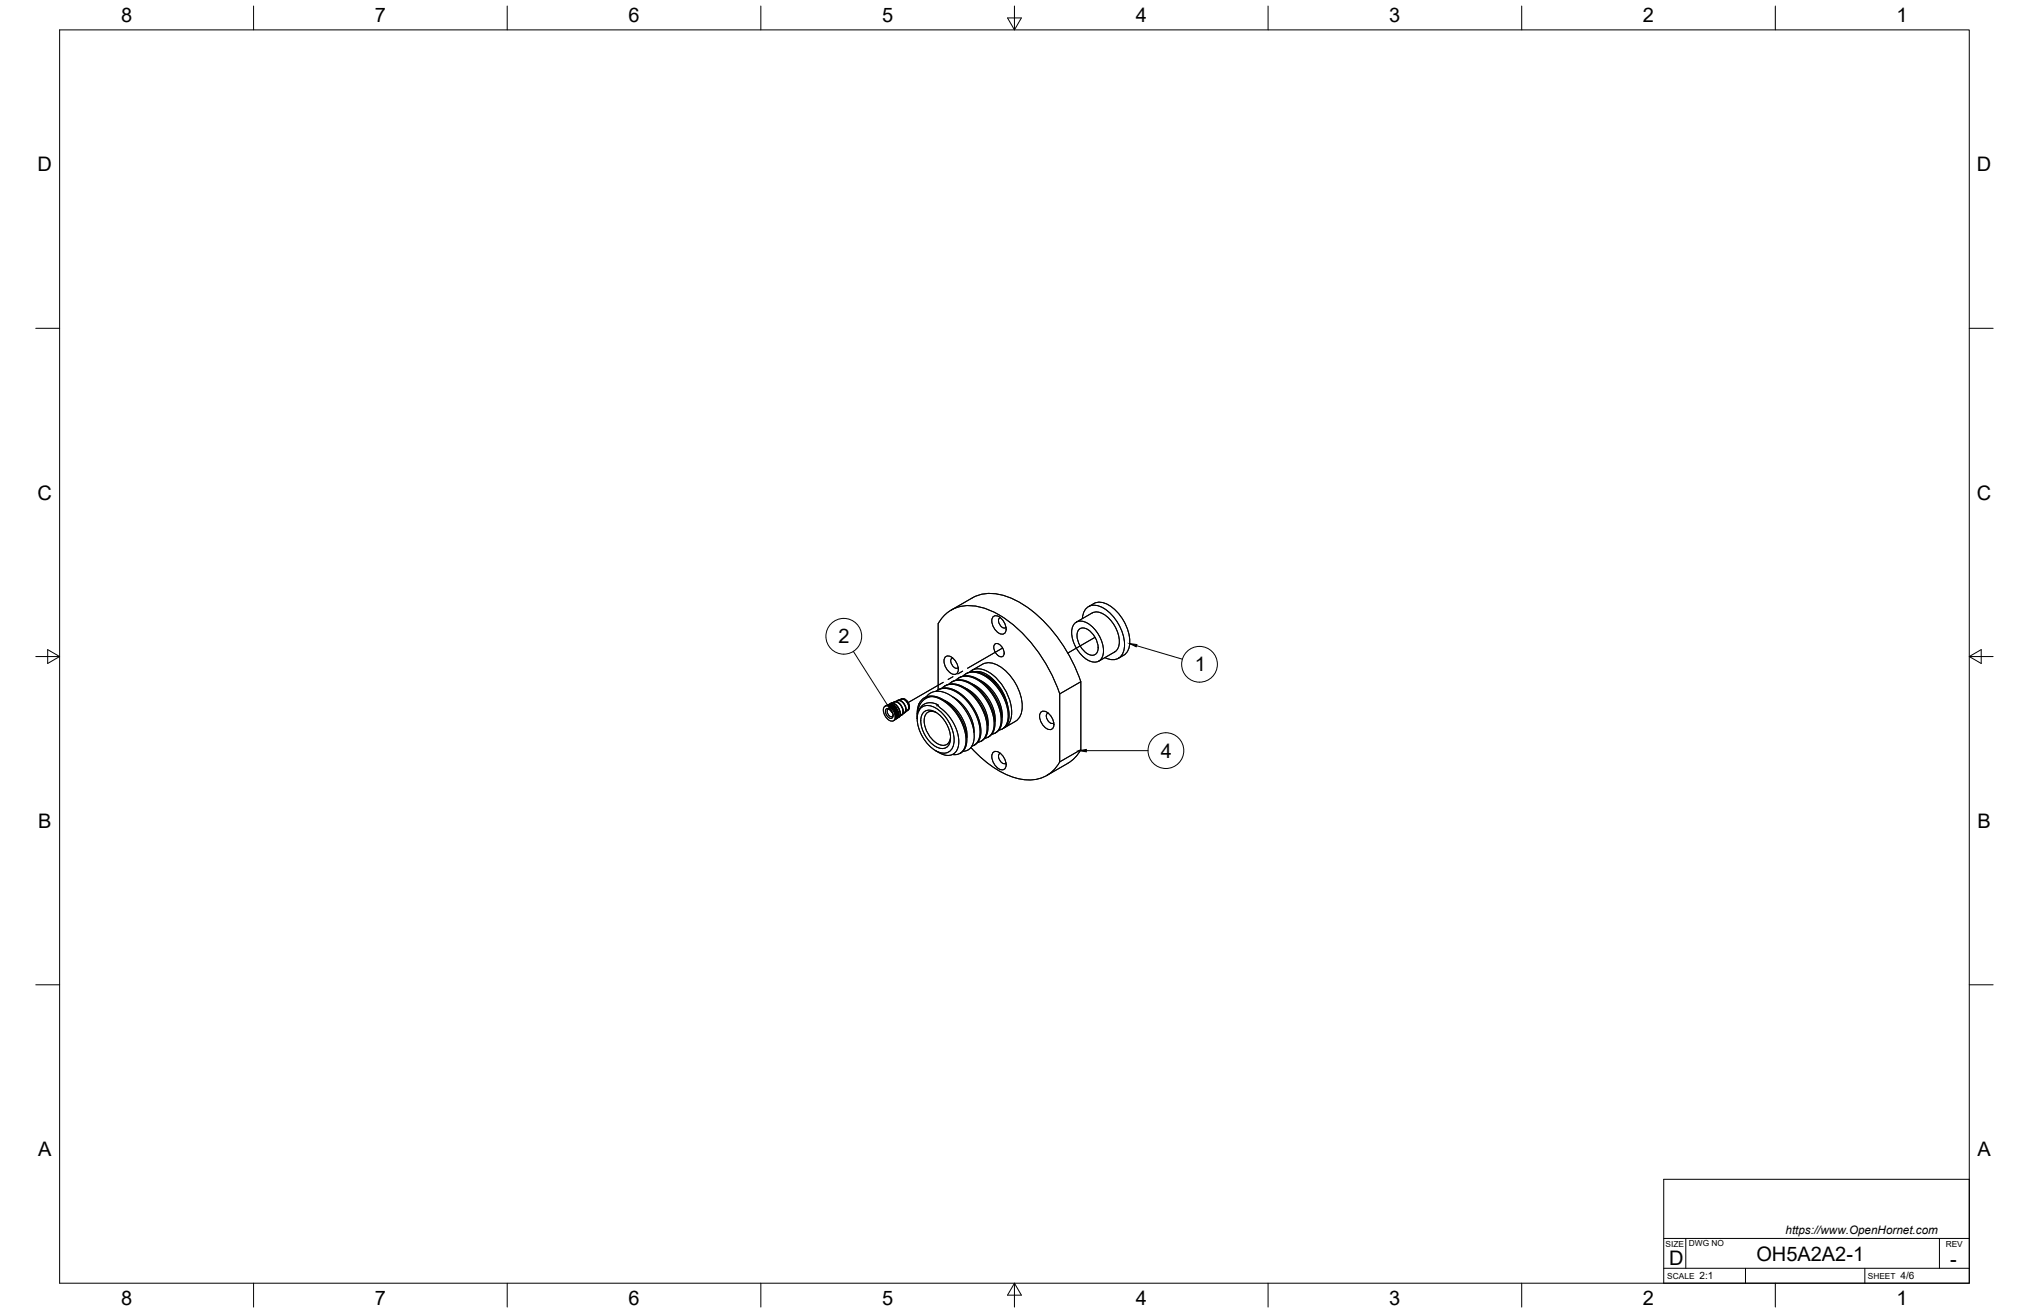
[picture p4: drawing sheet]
<svg xmlns="http://www.w3.org/2000/svg" width="864mm" height="559mm" viewBox="0 0 864 559" stroke-linecap="round" stroke-linejoin="round" font-family="sans-serif">
<!-- layer: Visible -->
<g fill="none" stroke="#000" stroke-width=".43">
<path d="M404.9 259.7l8.9-5.2a18.6 18.6 0 0 1 17.1 .3 58.9 58.9 0 0 1 26.9 29.7l2.2 5.6M463.3 258.2a7.2 7.2 0 0 1 10.2 .4 18.5 18.5 0 0 1 7 17.3 5.1 5.1 0 0 1-2.2 3M402.3 279.7a2.94 2.94 0 0 1 4.2 1.5 4.4 4.4 0 0 1 .5 5.6 4.1 4.1 0 0 1-4.7-3.2l-.5-2.3zM422.6 262.5a2.94 2.94 0 0 1 4.3 1.5 4.4 4.4 0 0 1 .4 5.7 4.1 4.1 0 0 1-4.6-3.2l-.6-2.3zM423.3 274.3a2.52 2.52 0 0 1 3.6 1.8l.4 1.3a1.54 1.54 0 0 1-.6 2 1.54 1.54 0 0 1-2-.5 4.1 4.1 0 0 1-1.4-4.6zM425.8 262.9a2.33 2.33 0 0 0 .3 3.6l1.1 .8 1-.3M457.2 265.5a4.7 4.7 0 0 1 6.6 .3 14.2 14.2 0 0 1 5.6 13.3 3.9 3.9 0 0 1-6.5 1.8 14.1 14.1 0 0 1-6.5-13.8zM458.1 264.8l6.8-3.9a6.3 6.3 0 0 1 7.1 2.3 13.4 13.4 0 0 1 4 12.3l-1.6 2-6.7 3.9M459.5 267.7a4.3 4.3 0 0 1 5.5 1.9 7.9 7.9 0 0 1 1.8 8.3 3.5 3.5 0 0 1-5.3-.7 8.4 8.4 0 0 1-2.5-9zM460.7 263.3a5.2 5.2 0 0 1 2.4-5 5.2 5.2 0 0 1 5.6 0 18.9 18.9 0 0 1 9.7 18.4 5.1 5.1 0 0 1-8.1 3.2M478.2 278.9l-2.2 1.3M378.3 299.8h.3"/>
<path d="M378.5 299.9h-.5l.4 .2M378.5 299.9l.3 .2h-.4zM378.6 299.8l.3 .1h-.7M378.6 299.8a2.12 2.12 0 0 1 3.4 .8 3.4 3.4 0 0 1 .3 4.8l-.4 .1M378.7 299.7h.2M378.9 299.7a3.2 3.2 0 0 1 4 3v1.7l-.8 .9M378.9 299.9l.3 .3-.6 .2zM378.9 299.7l.1 .1M379 299.8l-.2 .2M379.1 299.7l.2 .3-.5 .1zM379.1 299.7l.3 .1M379.1 299.7h.1"/>
<path d="M379.3 299.2a3.6 3.6 0 0 1 5 4l-1.5 2M379.3 300l-.3 .5 .2-.1v.3M379.4 299.8h.2M379.4 299.8l-.1 .2M379.5 299.8l.2 .3-.5 .1zM379.5 299.7l-.2 .3 .5-.1M379.8 299.9l.2 .1M379.8 299.9l-.1 .2M379.9 299.9l-.2 .2h.5M380.2 298.9a2.79 2.79 0 0 1 3.9 2.2 2.22 2.22 0 0 1-.7 3.4M380.8 298.6a3.3 3.3 0 0 1 3.5 .4 3.3 3.3 0 0 1 1.2 3.3l-1.5 1.9M381.7 298.3a2.37 2.37 0 0 1 3.4 1.6 2.37 2.37 0 0 1-.4 3.6"/>
<path d="M383.2 297.7a2.36 2.36 0 0 1 3.4 1.9l.2 2.1-.8 .8M383.8 297.6l-1.6 .4M383.8 297.6a3.3 3.3 0 0 1 2.6 4.5l-1.1 1.1M383.9 297.4a3.3 3.3 0 0 1 2.8 4.7M393.3 297.1l1.5-.7 1.8-.2 3.7 1 4.3 3 3.5 4.1 2.5 5.2 .6 2.4 .3 2.8-.1 2-.6 1.7-.9 1.3-1.3 .9M394.3 296.6l1.2-1.3 1.8-.9 2-.2 2.5 .4 2.5 1.2 2.1 1.5 2.5 2.3 1.8 2.3 1.5 2.5 1.4 3.4 .9 3.1 .2 2.9-.4 2.2-1 2.1-1.5 1.2-2 .4M396.6 296.5l1.7 .3 2.3 .9 4 3 3.4 4.3 2.1 4.3 .8 3 .3 2.3-.6 3.6-.8 1.4-1 .9-1.6 .6h-1.8M396.6 296.5l-2.7 .8-2 1.9-1.2 2.8-.2 3.3M396.6 296.5a6 6 0 0 0-6.2 6v2.5M398.4 294.2l1.6-.9 1.8-.3 1.8 .1 2.2 .8 2.7 1.6 1.9 1.6 3.4 4.2 2.6 5.5 .8 5-.3 2.1-.7 1.7-1.3 1.4-1.3 .6M398.8 300v.5M399.1 293.7l1.5-.7 1.6-.2 1.9 .1 2 .7 4.3 2.9 3.5 4.1 2.4 4.8 .9 2.7 .3 2.6-.1 2.4-.6 1.9-.8 1.1-1.4 1.1"/>
<path d="M399.3 293.6v-28.2a15.2 15.2 0 0 1 18.7-6.8 49.3 49.3 0 0 1 25 20.6 68.9 68.9 0 0 1 8.1 16.1M400.9 292.9a7.6 7.6 0 0 1 10 .4l3.8 3.4 2.1 2.8 1.4 2.7 1.8 5.4 .1 2.5-.3 2.4a4.5 4.5 0 0 1-3.7 3.4M401.9 298l3.9 2.8 3.4 4.1 2 4.8 .3 4.3M402.1 292l1.1-.6 2-.4 1.9 .2 2.2 .8 3.8 2.5 3.9 4.6 2.6 5.2 .9 5-.6 3.7-.9 1.4-1.4 1M403.9 291.2a7.4 7.4 0 0 1 9.7 .2l2.2 1.7 2.4 2.5 3 4.8 1.3 3.5 .6 2.6v2.7l-.6 2.3a4.4 4.4 0 0 1-3.4 2.7M405.1 290.3l1.5-.8 2.3-.2 3.7 1.1 4.2 3.1 3.4 4.2 2.6 5.5 .7 4.1-.1 2.1-.6 2.1-.9 1.3-1.3 .9M405.5 280a2.33 2.33 0 0 0 .2 3.7l1.2 .7 1-.3M405.6 296.7l3.6 2.7 3 3.9 1.9 4.3 .5 4.1M406.9 289.5a7.4 7.4 0 0 1 9.7 .2l2.2 1.7 2.4 2.5 3 4.8 1.8 5.4 .1 2.5-.4 2.7a4.5 4.5 0 0 1-3.6 3.2M408.1 288.5l1.1-.5 1.9-.4 1.9 .2 2.1 .6 4.2 2.9 3.5 4.1 2.6 5.1 1.1 4.8-.1 2.3-.5 1.8-.9 1.5-1.4 1.1M409.9 287.7a7.7 7.7 0 0 1 10 .4l2.2 1.8 2.3 2.5 3 4.9 1.6 5.4 .1 2.5-.4 2.1a4.5 4.5 0 0 1-3.6 3.4M410.9 292.9l3.9 2.7 3 3.6 1.4 2.6 1 3 .3 4"/>
<path d="M411.1 286.8l1.3-.6 1.7-.4 2 .2 2.2 .8 4.3 3 3.4 4.2 2.3 4.5 1.2 5.3-.1 2.1-.6 2.1-1 1.4-1.2 .8M412.7 286.1a6.7 6.7 0 0 1 8.7 .3 21 21 0 0 1 8.9 19.2l-1.1 2.6-1.9 1.6M413.7 285.3l4.5-2.6a8.2 8.2 0 0 1 9.1 2.2 20.9 20.9 0 0 1 7.6 18 6.1 6.1 0 0 1-2.7 4.1l-4.5 2.6M413.9 291.1l3.9 2.7 3.3 4.2 2 4.8 .4 4.3M414.9 285.9h2.1l2.5 .8 2 1.4 2.4 2.4M416.9 289.4l3.7 2.5 3.3 4.1 2.2 5 .4 4.4M419.9 287.7l2 1.1 2 1.7M423.9 290.5a19.6 19.6 0 0 1 4.8 9.1M451 295.3l9-5.2v29l-9 5.2M451 295.3v29M376.5 300.7a3.2 3.2 0 0 1 4.1 2.5 2.27 2.27 0 0 1-1 3.7 4.6 4.6 0 0 1-3.1-6.2zM376.7 300.6a2.82 2.82 0 0 1 4 1.8l.6 1.5 .1 1.3-.7 1.3"/>
<path d="M377.1 301.9a1.97 1.97 0 0 1 2.8 1.6l.2 .6a1.17 1.17 0 0 1-.4 1.6 1.17 1.17 0 0 1-1.6-.5l-1.2-2zM377.6 300.1l.5 .1M377.6 300.2h.1M377.8 300l.6 .1M378.3 300.1l.3 .3M378.6 300.3v.1M378.7 300.4l.1-.2 .1 .3M378.7 301.9l-.4-.1a1.57 1.57 0 0 0 .1 2.8l1.1 .5 .6-.7M378.8 300.1l-.2 .2M378.8 300v.1M379.3 300.1l.3 .3-.6 .1zM379.4 300.9l.2-.2 .2 .3"/>
<path d="M379.6 300.4l-.2 .4M379.7 300.1l-.1 .3M379.8 300.3l.1 .4h-.5zM379.8 301l.4-.3 .1 .3zM379.8 301v.2M379.8 301.3l.2-.2v.4M379.9 300l.2 .3-.5 .1zM379.9 300.7l.4-.4 .2 .4zM380 300.7h-.2M380 300.7l-.2 .3M380 301.4h.2M380.1 300.3l-.1 .4"/>
<path d="M380.2 301.4l.4-.3 .1 .3zM380.2 300.1l.2 .2M380.2 300.1l-.1 .2M380.2 301.4l-.1 .2M380.2 301.7l.2-.2-.1 .4M380.2 301.4h.5M380.3 300.1l-.2 .2 .5 .1M380.3 301.8h.2M380.3 301l.4-.3 .2 .3zM380.3 301l-.1 .4M380.4 301h-.6M380.5 300.7h.4"/>
<path d="M380.5 300.6l-.2 .4M380.5 300.6l-.5 .1M380.5 302.2l.3-.2-.1 .4M380.5 301.8l.5-.3v.4zM380.5 301.8l.5 .1M380.5 301.8v.2M380.6 300.4l.2 .2M380.6 300.4l-.1 .3M380.6 302.3h.2M380.7 306.5l-.4 .3M380.7 301.4l.4-.3 .1 .4zM380.7 300.4l-.2 .3"/>
<path d="M380.7 301.4h.5M380.7 301.4l-.1 .4M380.8 302.7l.3-.2-.2 .4M380.8 300.6l.2 .2M380.8 300.6h-.3M380.8 302.3l.5-.3-.2 .5zM380.8 302.3l-.1 .2M380.8 302.3l.5 .1M380.9 301l.4 .1M380.9 301h.3M380.9 301h-.6M380.9 301l-.2 .4"/>
<path d="M380.9 302.8l.1 .2M381 300.8l.2 .2M381 300.8l-.1 .2M381 301.9l.5-.3v.3zM381 301.8l-.2 .5M381 301.9h.8M381 303.2l.3-.2-.2 .5 .2-.2M381.1 302.8l.5-.2-.3 .4zM381.1 303.3h.2M381.1 300.8l-.2 .2M381.2 301l.1 .2M381.2 301.4l-.2 .4"/>
<path d="M381.2 301.5h.4M381.2 301.4h.3M381.2 303.7l.3-.1-.2 .4M381.3 303.3l.5-.2-.3 .5zM381.3 303.8h.1M381.3 303.3l.4 .1M381.3 302.4l.5-.3-.2 .5zM381.3 306l-.2 .2M381.3 301.2l.2 .3M381.3 301.2l-.1 .3M381.3 302.4h.5M381.3 305.5h.2"/>
<path d="M381.4 304.2l.2-.1-.1 .2M381.4 304.3h.1M381.4 304.7h.3l-.3 .2M381.4 305.2l.5-.1-.4 .4zM381.4 305.2l.2-.1zM381.4 303.8l.5-.1-.1 .2M381.4 303.8l.2 .3 .2-.2M381.4 304.8h.1M381.4 303.8l.4 .1M381.4 303.8l-.1 .2M381.4 305.2h.1M381.5 301.3l-.3 .2"/>
<path d="M381.5 305.8v.1M381.5 304.8l.5-.1-.4 .4zM381.5 304.3l.5-.1-.3 .5zM381.5 304.3l-.1 .2M381.5 304.3l.7 .1M381.5 304.8h.3M381.5 301.9l-.4 .9h.4M381.5 301.5l.1 .1M381.5 305.5l-.2 .4v-.2M381.5 301.9l.4 .1M381.5 302.9l.5-.2-.2 .4zM381.5 305.5l.1 .3 .1-.3"/>
<path d="M381.5 305.5h.3M381.5 302.8l-.2 .5M381.5 302.8l.5 .1M381.6 301.6l.2 .3M381.6 305.8h.2M381.6 301.6l-.1 .3M381.7 303.4l.5-.2-.1 .2M381.7 303.4l.2 .3 .2-.3M381.7 303.4h.4M381.7 303.4l-.3 .4M381.7 305.2l.4 .1M381.7 305.2h-.3"/>
<path d="M381.8 305.5v.3l.1-.3M381.8 302.4l.3 .2M381.8 302.4l-.3 .4M381.8 302.4h.2M381.8 301.9l.1 .3M381.8 301.8l-.3 .1M381.8 305.5h.2M381.8 304.8l.5-.1-.4 .4zM381.8 303.9l.5-.2-.3 .5zM381.8 303.9l-.1 .1M381.8 304.8h.3M381.8 303.9h.4"/>
<path d="M381.8 304.4l.6-.1-.4 .4zM381.9 302.2l.1 .3M381.9 305.5h.1M381.9 302.2l-.1 .2M382 302.9l.3 .2M382 302.9l-.3 .5M382 302.9l.2 .1M382 302.5l.1 .2M382 302.3l-.2 .1M382.1 302.7l.1 .3M382.1 304.8l.1 .4 .1-.4M382.1 303.4l.2 .3v-.2"/>
<path d="M382.1 302.7l-.1 .2M382.1 303.4l-.3 .5M382.1 303.4l.2 .1M382.2 304.4l.1 .3 .1-.3M382.2 304.4h.2M382.2 305.2h-.5l.1 .3 .3-.2M382.2 303l.1 .2M382.2 305.1h.1M382.2 302.8l-.2 .1M382.3 303.2v.3M382.3 303.2l-.2 .2M382.3 304.8h-.2"/>
<path d="M382.4 303.7v.6l-.2-.4M382.4 304.7l-.1 .1M382.4 304.2v.2M382.4 304.8h-.3M382.4 303.3l-.3 .1M382.5 304.3l-.3 .1M382.5 303.9h-.3M390.4 305.2v.7M390.9 302.9l1.2-2.2 1.7-1.2 2.2-.4 2.5 .5 5 4.8 3 4.6 1.2 3.6 .4 2.6-.3 2.7-.9 1.9-1.4 1.3-2.3 .4-1.8-.4-3.2-1.6M392 301.3a5.6 5.6 0 0 1 7.2 .7 16.4 16.4 0 0 1 6.6 15.2 4.6 4.6 0 0 1-7.6 2.3 16.5 16.5 0 0 1-7.5-15.9zM392.9 303.3a4.4 4.4 0 0 1 6.2 .3 13.3 13.3 0 0 1 5.2 12.4 3.7 3.7 0 0 1-6.1 1.7 13.2 13.2 0 0 1-6-12.9zM398.6 303.3a3.4 3.4 0 0 0-3.9 0 3.4 3.4 0 0 0-1.4 3.6 11.8 11.8 0 0 0 7.3 10.2 3.2 3.2 0 0 0 4-3.5"/>
<path d="M413.2 318.1a37.7 37.7 0 0 0 23.6 13.8 14.3 14.3 0 0 0 14.3-7.7M443 303.1a2.94 2.94 0 0 1 4.2 1.6 4.4 4.4 0 0 1 .5 5.6 4.1 4.1 0 0 1-4.7-3.2l-.5-2.3zM446.1 303.5a2.33 2.33 0 0 0 .3 3.7l1.2 .7 .9-.3M460 319.1a14.9 14.9 0 0 1-5.5 5.8l-9 5.2M422.6 320.3a2.94 2.94 0 0 1 4.3 1.5 4.4 4.4 0 0 1 .4 5.7 4.1 4.1 0 0 1-4.6-3.3l-.6-2.3zM425.8 320.6a2.33 2.33 0 0 0 .3 3.7l1.1 .7 1-.3"/>
</g>
<!-- layer: Tweak Trail -->
<path d="M426.7 275.8l-14.9 8.6M466.1 271.2l-11.6 6.7M401.5 290.4l-15 8.6M405.6 288l-2.1 1.2M409.7 285.6l-2 1.2" fill="none" stroke="#000" stroke-width=".43"/>
<!-- layer: Border -->
<g fill="none" stroke="#000" stroke-width=".43">
<path d="M25.4 12.7h812.8v533.4h-812.8zM107.9 2.6v10.1M215.9 2.6v10.1M323.8 2.6v10.1M428.8 7.6h5.9l-2.9 5.1zM431.8 2.6v10.1M539.7 2.6v10.1M647.7 2.6v10.1M755.6 2.6v10.1M15.2 139.7h10.2M838.2 139.7h10.1M15.2 279.4h10.2"/>
<path d="M20.3 276.5l5.1 2.9-5.1 3zM838.2 279.4l5.1-2.9v5.9zM838.2 279.4h10.1M15.2 419.1h10.2M838.2 419.1h10.1M107.9 546.1v10.2M215.9 546.1v10.2M323.8 546.1v10.2M431.8 546.1l2.9 5.1h-5.9zM431.8 546.1v10.2M539.7 546.1v10.2M647.7 546.1v10.2"/>
<path d="M755.6 546.1v10.2"/>
</g>
<!-- layer: Titleblock -->
<path d="M708.1 501.9h130.1v44.2h-130.1zM708.1 539.8h130.1M708.1 527.1h130.1M717.5 527.1v12.7M742.9 539.8v6.3M793.7 539.8v6.3M825.5 527.1v12.7" fill="none" stroke="#000" stroke-width=".43"/>
<!-- layer: Balloons -->
<g fill="none" stroke="#000" stroke-width=".43">
<path d="M363.2 277.2l15.2 24M483.7 274.8l19.5 5.7M462.4 319.5h26.2"/>
<circle cx="359.1" cy="270.8" r="7.6"/>
<circle cx="510.5" cy="282.7" r="7.6"/>
<circle cx="496.2" cy="319.5" r="7.6"/>
</g>
<path d="M480.8 273.9l3.1 .4-.3 1zM378 301.4l.9-.5 1.2 2.8zM459.3 319.5l3.1-.5v1z" fill="#000" stroke="#000" stroke-width=".43"/>
<g font-size="8.5">
<text x="51.6" y="9.4">8</text>
<text x="159.5" y="9.4">7</text>
<text x="267.5" y="9.4">6</text>
<text x="375.4" y="9.3">5</text>
<text x="483.4" y="9.4">4</text>
<text x="591.3" y="9.4">3</text>
<text x="699.3" y="9.4">2</text>
<text x="807.2" y="9.4">1</text>
<text x="16" y="72.9">D</text>
<text x="841.4" y="72.9">D</text>
<text x="16" y="212.6">C</text>
<text x="841.4" y="212.6">C</text>
<text x="356.8" y="273.9">2</text>
<text x="508.5" y="285.8">1</text>
<text x="494" y="322.5">4</text>
<text x="16.2" y="352.3">B</text>
<text x="841.7" y="352.3">B</text>
<text x="16.2" y="492">A</text>
<text x="841.7" y="492">A</text>
<text x="710.4" y="538.4">D</text>
<text x="747.6" y="536.7">OH5A2A2-1</text>
<text x="830.1" y="538.8">-</text>
<text x="51.6" y="555.5">8</text>
<text x="159.5" y="555.5">7</text>
<text x="267.5" y="555.5">6</text>
<text x="375.4" y="555.4">5</text>
<text x="483.4" y="555.5">4</text>
<text x="591.3" y="555.5">3</text>
<text x="699.3" y="555.5">2</text>
<text x="807.2" y="555.5">1</text>
</g>
<text font-size="5" x="760" y="525.2">https://www.OpenHornet.com</text>
<g font-size="4.3">
<text x="723.4" y="544.5">2:1</text>
<text x="809" y="544.5">4/6</text>
</g>
<g font-size="3.5">
<text x="708.9" y="530.9">SIZE</text>
<text x="718.9" y="530.5">DWG NO</text>
<text x="828.2" y="530.9">REV</text>
<text x="709.6" y="544.2">SCALE</text>
<text x="795" y="544.2">SHEET</text>
</g>
</svg>
